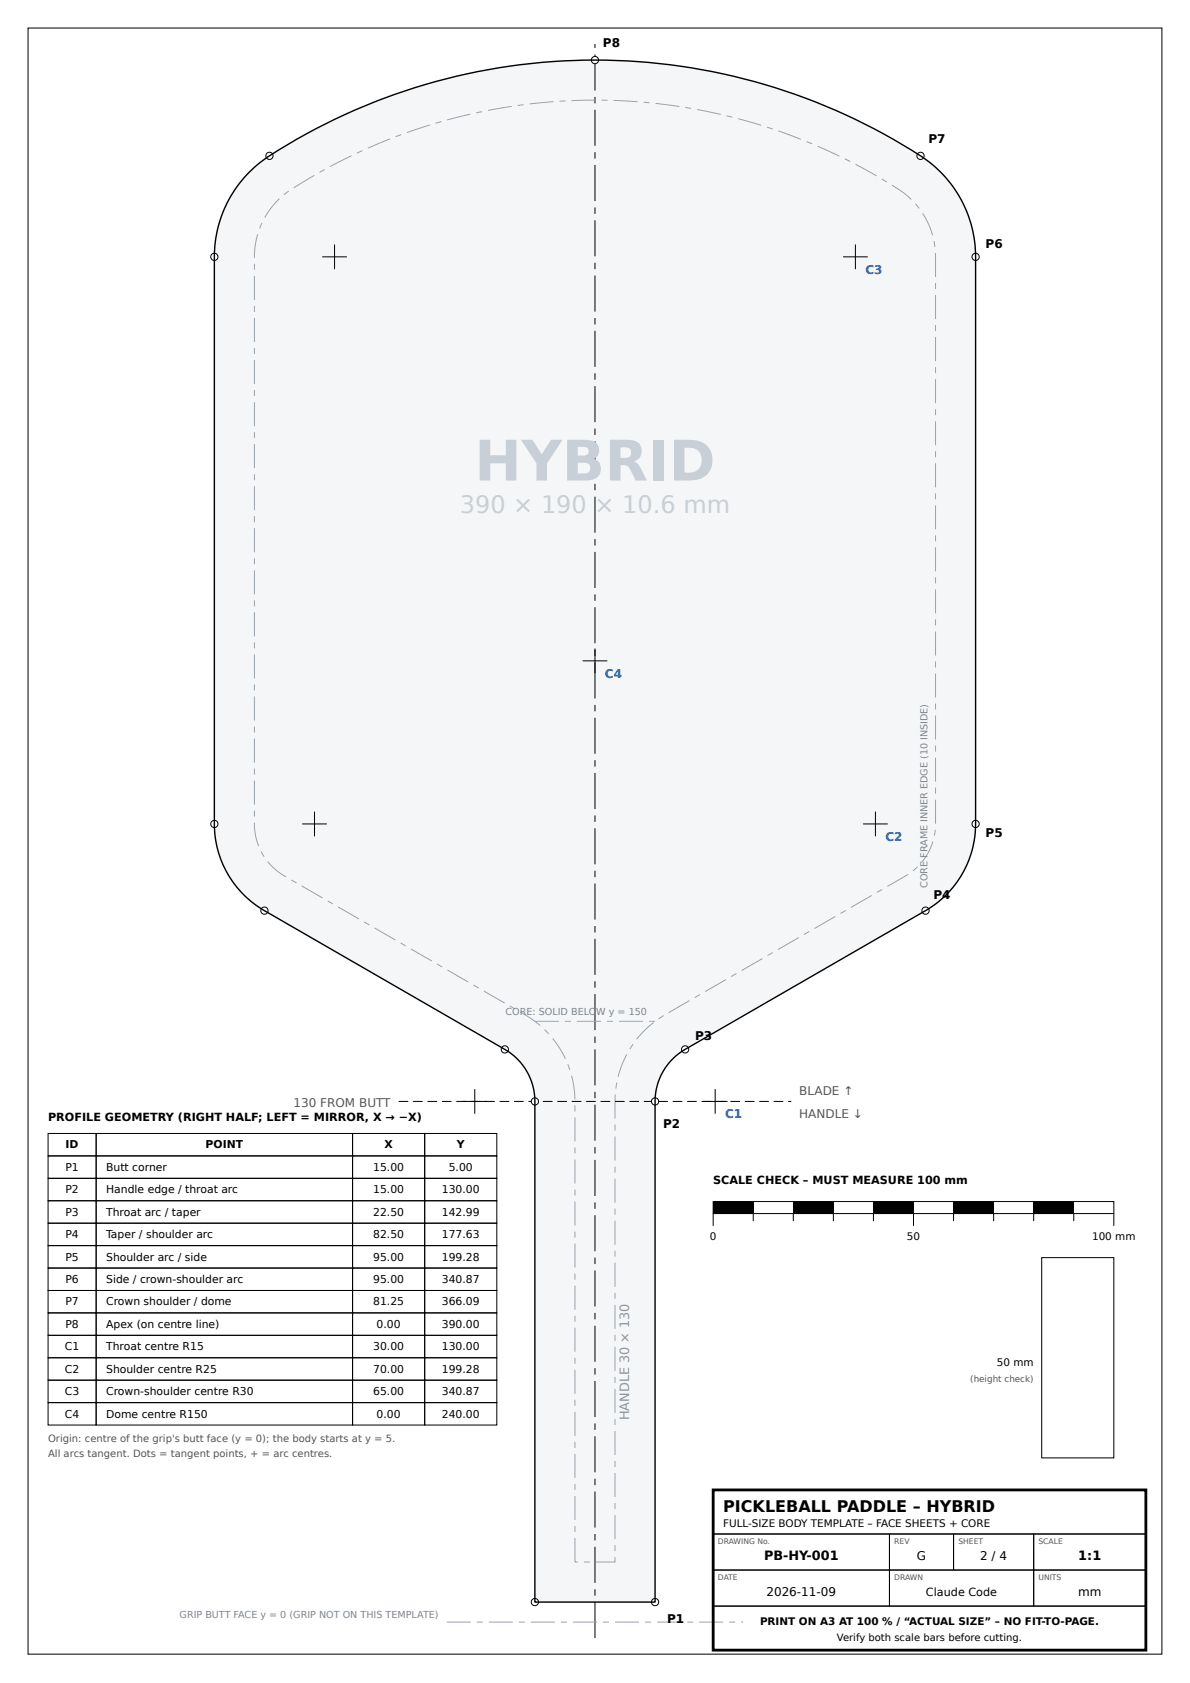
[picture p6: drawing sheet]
<svg xmlns="http://www.w3.org/2000/svg" width="297mm" height="420mm" viewBox="0 0 297 420" stroke-linecap="round" stroke-linejoin="round" font-family="sans-serif">
<path d="M7 7h283v406h-283z" fill="none" stroke="#000" stroke-width=".25"/>
<path d="M62.4 42.8a45.5 45.5 0 0 1 10.3-7.3 149.6 149.6 0 0 1 159.6 5.2 30 30 0 0 1 11.2 23.4v142.2a25 25 0 0 1-12.5 21.1l-60.3 34.8a15 15 0 0 0-7.2 12.8v125h-30v-125.4a15 15 0 0 0-7.5-12.6l-60.5-34.9a25 25 0 0 1-12-21.4v-142.2a30 30 0 0 1 8.9-20.7z" fill="#f4f6f8"/>
<path d="M148.4 400h.2v9h-.2zM148.4 396.8h.2v1.6h-.2zM148.4 386.2h.2v9h-.2zM148.4 383h.2v1.6h-.2zM148.4 372.4h.2v9h-.2zM148.4 369.2h.2v1.6h-.2zM148.4 358.6h.2v9h-.2zM148.4 355.4h.2v1.6h-.2zM148.4 344.8h.2v9h-.2zM148.4 341.6h.2v1.6h-.2zM148.4 331h.2v9h-.2zM148.4 327.8h.2v1.6h-.2zM148.4 317.2h.2v9h-.2zM148.4 314h.2v1.6h-.2zM148.4 303.4h.2v9h-.2zM148.4 300.2h.2v1.6h-.2zM148.4 289.6h.2v9h-.2zM148.4 286.4h.2v1.6h-.2zM148.4 275.8h.2v9h-.2zM148.4 272.6h.2v1.6h-.2zM148.4 262h.2v9h-.2zM148.4 258.8h.2v1.6h-.2zM148.4 248.2h.2v9h-.2zM148.4 245h.2v1.6h-.2zM148.4 234.4h.2v9h-.2zM148.4 231.2h.2v1.6h-.2zM148.4 220.6h.2v9h-.2zM148.4 217.4h.2v1.6h-.2zM148.4 206.8h.2v9h-.2zM148.4 203.6h.2v1.6h-.2zM148.4 193h.2v9h-.2zM148.4 189.8h.2v1.6h-.2zM148.4 179.2h.2v9h-.2zM148.4 176h.2v1.6h-.2zM148.4 165.4h.2v9h-.2zM148.4 162.2h.2v1.6h-.2zM148.4 151.6h.2v9h-.2zM148.4 148.4h.2v1.6h-.2zM148.4 137.8h.2v9h-.2zM148.4 134.6h.2v1.6h-.2zM148.4 124h.2v9h-.2zM148.4 120.8h.2v1.6h-.2zM148.4 110.2h.2v9h-.2zM148.4 107h.2v1.6h-.2zM148.4 96.4h.2v9h-.2zM148.4 93.2h.2v1.6h-.2zM148.4 82.6h.2v9h-.2zM148.4 79.4h.2v1.6h-.2zM148.4 68.8h.2v9h-.2zM148.4 65.6h.2v1.6h-.2zM148.4 55h.2v9h-.2zM148.4 51.8h.2v1.6h-.2zM148.4 41.2h.2v9h-.2zM148.4 38h.2v1.6h-.2zM148.4 27.4h.2v9h-.2zM148.4 24.2h.2v1.6h-.2zM148.4 13.6h.2v9h-.2zM148.4 11h.2v1h-.2z" fill="#000"/>
<g fill="#9aa3ad">
<path d="M111.5 404.9h6v.2h-6zM119 404.9h1.5v.2h-1.5zM122 404.9h6v.2h-6zM129.5 404.9h1.5v.2h-1.5zM132.5 404.9h6v.2h-6zM140 404.9h1.5v.2h-1.5zM143 404.9h6v.2h-6zM150.5 404.9h1.5v.2h-1.5zM153.5 404.9h6v.2h-6zM161 404.9h1.5v.2h-1.5zM164 404.9h6v.2h-6zM171.5 404.9h1.5v.2h-1.5zM174.5 404.9h6v.2h-6zM182 404.9h1.5v.2h-1.5zM185 404.9h.5v.2h-.5z"/>
<path d="M143.4 384h.2v6h-.2zM143.4 381h.2v1.5h-.2zM143.4 373.5h.2v6h-.2zM143.4 370.5h.2v1.5h-.2zM143.4 363h.2v6h-.2zM143.4 360h.2v1.5h-.2zM143.4 352.5h.2v6h-.2zM143.4 349.5h.2v1.5h-.2zM143.4 342h.2v6h-.2zM143.4 339h.2v1.5h-.2zM143.4 331.5h.2v6h-.2zM143.4 328.5h.2v1.5h-.2zM143.4 321h.2v6h-.2zM143.4 318h.2v1.5h-.2zM143.4 310.5h.2v6h-.2zM143.4 307.5h.2v1.5h-.2zM143.4 300h.2v6h-.2zM143.4 297h.2v1.5h-.2zM143.4 289.5h.2v6h-.2zM143.4 286.5h.2v1.5h-.2zM143.4 279h.2v6h-.2zM143.4 276h.2v1.5h-.2zM142.5 268.6l.3-.1 .4 1.8 .4 4.2h-.2l-.3-2.9zM141.6 265.8l.2-.1 .5 1.4-.2 .1zM137.8 259.4l.2-.2 1.3 1.7 1.9 3.4-.2 .1-1.5-2.7zM136 257l1.1 1.1-.2 .1-1.1-1zM129.9 252.6l2.7 1.6 2.3 1.8-.2 .1-2.2-1.7-2.7-1.6zM127.3 251.1l1.3 .7-.1 .2-1.3-.7zM120.8 247.3l5.2 3-.1 .2-5.2-3zM118.2 245.8l1.3 .8-.1 .2-1.3-.8zM111.7 242.1l5.2 3-.1 .2-5.2-3zM109.1 240.6l1.3 .7-.1 .2-1.3-.7zM102.6 236.8l5.2 3-.1 .2-5.2-3zM100 235.3l1.3 .8-.1 .2-1.3-.8zM93.5 231.6l5.2 3-.1 .2-5.2-3zM90.9 230.1l1.3 .7-.1 .2-1.3-.7zM84.5 226.3l5.1 3-.1 .2-5.2-3zM81.9 224.8l1.3 .8-.2 .2-1.3-.8zM75.4 221.1l5.2 3-.2 .2-5.2-3zM72.8 219.6l1.3 .7-.2 .2-1.3-.7zM66.7 215.2l.2-.2 .4 .7 1.4 1.2-.1 .1 .1-.1 1.5 1.3 1.3 .6-.2 .2a15.3 15.3 0 0 1-4.6-3.8zM65.1 212.7l.2-.1 .7 1.2-.2 .2zM63.4 205.4h.2l.1 2.7 .6 2h-.1l.5 1.1-.3 .1a15.2 15.2 0 0 1-1-5.9zM63.4 202.4h.2v1.5h-.2zM63.4 194.9h.2v6h-.2zM63.4 191.9h.2v1.5h-.2zM63.4 184.4h.2v6h-.2zM63.4 181.4h.2v1.5h-.2zM63.4 173.9h.2v6h-.2zM63.4 170.9h.2v1.5h-.2zM63.4 163.4h.2v6h-.2zM63.4 160.4h.2v1.5h-.2zM63.4 152.9h.2v6h-.2zM63.4 149.9h.2v1.5h-.2zM63.4 142.4h.2v6h-.2zM63.4 139.4h.2v1.5h-.2zM63.4 131.9h.2v6h-.2zM63.4 128.9h.2v1.5h-.2zM63.4 121.4h.2v6h-.2zM63.4 118.4h.2v1.5h-.2zM63.4 110.9h.2v6h-.2zM63.4 107.9h.2v1.5h-.2zM63.4 100.4h.2v6h-.2zM63.4 97.4h.2v1.5h-.2zM63.4 89.9h.2v6h-.2zM63.4 86.9h.2v1.5h-.2zM63.4 79.4h.2v6h-.2zM63.4 76.4h.2v1.5h-.2zM63.4 68.9h.2v6h-.2zM63.4 65.9h.2v1.5h-.2zM64.2 58.4l.2 .1-.6 3-.2 2.9h-.2l.2-2.9zM65.3 55.6l.2 .1-.6 1.4-.2-.1zM69.2 49.9l.5-.4 .1 .2-1.9 2.2-1.7 2.5-.2-.1 1.5-2.3zM70.8 48.5l1.2-.9 .1 .2-1.2 .9zM73.3 46.8l5.1-3.1 .1 .2-5.1 3.1zM79.7 42.9l1.3-.7 .1 .2-1.3 .8zM82.3 41.5l5.4-2.7 .1 .2-5.4 2.7zM89 38.1l1.4-.6 .1 .2-1.4 .6zM91.8 36.9l5.5-2.3 .1 .2-5.5 2.3zM98.7 34l1.4-.5 .1 .2-1.4 .6zM101.5 33l5.7-1.9 .1 .2-5.7 1.9zM108.7 30.7l1.4-.5 .1 .3-1.5 .4zM111.5 29.8l5.9-1.4v.2l-5.8 1.5zM118.8 28.1l1.5-.4 .1 .3-1.5 .3zM121.8 27.4l5.9-1v.3l-5.9 1zM129.2 26.2l1.5-.2v.3l-1.5 .2zM132.2 25.8l5.9-.5 .1 .2-6 .6zM139.6 25.2l1.5-.1v.2l-1.4 .1zM142.6 25l6-.1v.2l-6 .1zM150.1 24.9h1.5v.3l-1.5-.1zM153.1 25l6 .3v.2l-6-.3zM160.6 25.4l1.5 .1v.3l-1.5-.1zM163.6 25.7l6 .8-.1 .2-5.9-.8zM171.1 26.7l1.4 .3v.2l-1.5-.3zM174 27.2l5.9 1.2-.1 .3-5.8-1.2zM181.4 28.8l1.4 .3v.3l-1.5-.4zM184.3 29.5l5.7 1.7v.2l-5.8-1.6zM191.5 31.6l1.4 .5-.1 .2-1.4-.4zM194.3 32.6l5.7 2.1-.1 .2-5.7-2.1zM201.3 35.2l1.4 .6-.1 .2-1.3-.5zM204.1 36.4l5.5 2.5-.1 .2-5.5-2.5zM210.9 39.5l1.4 .7-.2 .2-1.3-.6zM213.6 40.9l5.3 2.9-.2 .2-5.2-2.9zM220.1 44.6l1.3 .8-.1 .2-1.3-.8zM222.7 46.1l2.8 1.9 2 1.7-.1 .2-2-1.7-2.8-1.8zM228.4 51l.2-.2 .9 1.2-.2 .1zM230.2 53.3l.2-.1 1.1 1.9 1.4 3.6-.3 .1-.9-2.7zM233 60.2h.2l.3 1.5h-.3zM233.4 63.2h.2v6h-.2zM233.4 70.7h.2v1.5h-.2zM233.4 73.7h.2v6h-.2zM233.4 81.2h.2v1.5h-.2zM233.4 84.2h.2v6h-.2zM233.4 91.7h.2v1.5h-.2zM233.4 94.7h.2v6h-.2zM233.4 102.2h.2v1.5h-.2zM233.4 105.2h.2v6h-.2zM233.4 112.7h.2v1.5h-.2zM233.4 115.7h.2v6h-.2zM233.4 123.2h.2v1.5h-.2zM233.4 126.2h.2v6h-.2zM233.4 133.7h.2v1.5h-.2zM233.4 136.7h.2v6h-.2zM233.4 144.2h.2v1.5h-.2zM233.4 147.2h.2v6h-.2zM233.4 154.7h.2v1.5h-.2zM233.4 157.7h.2v6h-.2zM233.4 165.2h.2v1.5h-.2zM233.4 168.2h.2v6h-.2zM233.4 175.7h.2v1.5h-.2zM233.4 178.7h.2v6h-.2zM233.4 186.2h.2v1.5h-.2zM233.4 189.2h.2v6h-.2zM233.4 196.7h.2v1.5h-.2zM233.4 199.7h.2v6h-.2zM233.3 207.1l.3 .1-.3 1.5-.2-.1 .2-.5zM232.7 210.1h.3a15.2 15.2 0 0 1-2.9 5.3l-.2-.1 .9-1 1.3-2.3zM227.8 217.3l.6-.3 .5-.7 .2 .2-1.2 1zM221.4 221.2l5.2-3 .1 .2-5.2 3zM218.8 222.7l1.3-.7 .1 .2-1.3 .7zM212.3 226.5l5.2-3 .1 .2-5.2 3zM209.7 228l1.3-.8 .1 .2-1.3 .8zM203.2 231.7l5.2-3 .1 .2-5.2 3zM200.6 233.2l1.3-.7 .1 .2-1.3 .7zM194.1 237l5.2-3 .1 .2-5.2 3zM191.5 238.5l1.3-.8 .1 .2-1.3 .8zM185 242.2l5.2-3 .2 .2-5.2 3zM182.4 243.7l1.3-.7 .2 .2-1.3 .7zM175.9 247.5l5.2-3 .2 .2-5.2 3zM173.3 249l1.3-.8 .2 .2-1.3 .8zM166.8 252.7l5.2-3 .2 .2-5.2 3zM164.3 254.3l1.2-.8 .2 .2-1.3 .8zM160.6 257.3l2.5-2.1 .1 .2-2.2 1.9-2 2.3-.2-.2zM157.9 260.6l.2 .2-.8 1.2-.2-.1zM156.3 263.2l.2 .1-1.2 2.8-.9 2.8-.2-.1 .8-2.8zM153.8 270.3h.3l-.3 1.5h-.2zM153.4 273.3h.3l-.1 6h-.2zM153.4 280.8h.2v1.5h-.2zM153.4 283.8h.2v6h-.2zM153.4 291.3h.2v1.5h-.2zM153.4 294.3h.2v6h-.2zM153.4 301.8h.2v1.5h-.2zM153.4 304.8h.2v6h-.2zM153.4 312.3h.2v1.5h-.2zM153.4 315.3h.2v6h-.2zM153.4 322.8h.2v1.5h-.2zM153.4 325.8h.2v6h-.2zM153.4 333.3h.2v1.5h-.2zM153.4 336.3h.2v6h-.2zM153.4 343.8h.2v1.5h-.2zM153.4 346.8h.2v6h-.2zM153.4 354.3h.2v1.5h-.2zM153.4 357.3h.2v6h-.2zM153.4 364.8h.2v1.5h-.2zM153.4 367.8h.2v6h-.2zM153.4 375.3h.2v1.5h-.2zM153.4 378.3h.2v6h-.2zM153.4 385.8h.2v1.5h-.2zM148.7 389.9h4.8v.1l-.1-1.2h.2v1.3h-4.9zM145.7 389.9h1.5v.2h-1.5zM143.5 389.9h.7v.2h-.7z"/>
<path d="M133.5 254.9h6v.2h-6zM141 254.9h1.5v.2h-1.5zM144 254.9h6v.2h-6zM151.5 254.9h1.5v.2h-1.5zM154.5 254.9h6v.2h-6zM162 254.9h1.5v.2h-1.5z"/>
</g>
<path d="M99.5 274.9h2.4v.2h-2.4zM103.1 274.9h2.4v.2h-2.4zM106.7 274.9h2.4v.2h-2.4zM110.3 274.9h2.4v.2h-2.4zM113.9 274.9h2.4v.2h-2.4zM117.5 274.9h2.4v.2h-2.4zM121.1 274.9h2.4v.2h-2.4zM124.7 274.9h2.4v.2h-2.4zM128.3 274.9h2.4v.2h-2.4zM131.9 274.9h2.4v.2h-2.4zM135.5 274.9h2.4v.2h-2.4zM139.1 274.9h2.4v.2h-2.4zM142.7 274.9h2.4v.2h-2.4zM146.3 274.9h2.4v.2h-2.4zM149.9 274.9h2.4v.2h-2.4zM153.5 274.9h2.4v.2h-2.4zM157.1 274.9h2.4v.2h-2.4zM160.7 274.9h2.4v.2h-2.4zM164.3 274.9h2.4v.2h-2.4zM167.9 274.9h2.4v.2h-2.4zM171.5 274.9h2.4v.2h-2.4zM175.1 274.9h2.4v.2h-2.4zM178.7 274.9h2.4v.2h-2.4zM182.3 274.9h2.4v.2h-2.4zM185.9 274.9h2.4v.2h-2.4zM189.5 274.9h2.4v.2h-2.4zM193.1 274.9h2.4v.2h-2.4zM196.7 274.9h.8v.2h-.8z" fill="#000"/>
<circle cx="163.5" cy="400" r=".9" fill="#fff"/>
<circle cx="163.5" cy="400" r=".9" fill="none" stroke="#000" stroke-width=".25"/>
<circle cx="133.5" cy="400" r=".9" fill="#fff"/>
<circle cx="133.5" cy="400" r=".9" fill="none" stroke="#000" stroke-width=".25"/>
<circle cx="163.5" cy="275" r=".9" fill="#fff"/>
<circle cx="163.5" cy="275" r=".9" fill="none" stroke="#000" stroke-width=".25"/>
<circle cx="133.5" cy="275" r=".9" fill="#fff"/>
<circle cx="133.5" cy="275" r=".9" fill="none" stroke="#000" stroke-width=".25"/>
<circle cx="171" cy="262" r=".9" fill="#fff"/>
<circle cx="171" cy="262" r=".9" fill="none" stroke="#000" stroke-width=".25"/>
<circle cx="126" cy="262" r=".9" fill="#fff"/>
<circle cx="126" cy="262" r=".9" fill="none" stroke="#000" stroke-width=".25"/>
<circle cx="231" cy="227.4" r=".9" fill="#fff"/>
<circle cx="231" cy="227.4" r=".9" fill="none" stroke="#000" stroke-width=".25"/>
<circle cx="66" cy="227.4" r=".9" fill="#fff"/>
<circle cx="66" cy="227.4" r=".9" fill="none" stroke="#000" stroke-width=".25"/>
<circle cx="243.5" cy="205.7" r=".9" fill="#fff"/>
<circle cx="243.5" cy="205.7" r=".9" fill="none" stroke="#000" stroke-width=".25"/>
<circle cx="53.5" cy="205.7" r=".9" fill="#fff"/>
<circle cx="53.5" cy="205.7" r=".9" fill="none" stroke="#000" stroke-width=".25"/>
<circle cx="243.5" cy="64.1" r=".9" fill="#fff"/>
<circle cx="243.5" cy="64.1" r=".9" fill="none" stroke="#000" stroke-width=".25"/>
<circle cx="53.5" cy="64.1" r=".9" fill="#fff"/>
<circle cx="53.5" cy="64.1" r=".9" fill="none" stroke="#000" stroke-width=".25"/>
<circle cx="229.7" cy="38.9" r=".9" fill="#fff"/>
<circle cx="229.7" cy="38.9" r=".9" fill="none" stroke="#000" stroke-width=".25"/>
<circle cx="67.2" cy="38.9" r=".9" fill="#fff"/>
<circle cx="67.2" cy="38.9" r=".9" fill="none" stroke="#000" stroke-width=".25"/>
<circle cx="148.5" cy="15" r=".9" fill="#fff"/>
<g fill="none" stroke="#000" stroke-width=".25">
<path d="M80.5 64.1h6M83.5 61.1v6M210.5 64.1h6M213.5 61.1v6M145.5 165h6M148.5 162v6M75.5 205.7h6M78.5 202.7v6M215.5 205.7h6M218.5 202.7v6M115.5 275h6M118.5 272v6"/>
<path d="M175.5 275h6M178.5 272v6M12 283h12v5.6h-12zM12 288.6h12v5.6h-12zM12 294.2h12v5.6h-12zM12 299.8h12v5.6h-12zM24 283h64v5.6h-64zM24 288.6h64v5.6h-64zM24 294.2h64v5.6h-64zM24 299.8h64v5.6h-64zM88 283h18v5.6h-18zM88 288.6h18v5.6h-18z"/>
<path d="M88 294.2h18v5.6h-18zM88 299.8h18v5.6h-18zM106 283h18v5.6h-18zM106 288.6h18v5.6h-18zM106 294.2h18v5.6h-18zM106 299.8h18v5.6h-18zM178 300h100v3h-100zM12 305.4h12v5.6h-12zM12 311h12v5.6h-12zM12 316.6h12v5.6h-12zM24 305.4h64v5.6h-64zM24 311h64v5.6h-64z"/>
<path d="M24 316.6h64v5.6h-64zM88 305.4h18v5.6h-18zM88 311h18v5.6h-18zM88 316.6h18v5.6h-18zM106 305.4h18v5.6h-18zM106 311h18v5.6h-18zM106 316.6h18v5.6h-18zM178 303v3M188 303v1.8M198 303v1.8M208 303v1.8M218 303v1.8"/>
<path d="M228 303v3M238 303v1.8M248 303v1.8M258 303v1.8M260 314h18v50h-18zM268 303v1.8M278 303v3M12 322.2h12v5.6h-12zM12 327.8h12v5.6h-12zM12 333.4h12v5.6h-12zM12 339h12v5.6h-12zM24 322.2h64v5.6h-64z"/>
<path d="M24 327.8h64v5.6h-64zM24 333.4h64v5.6h-64zM24 339h64v5.6h-64zM88 322.2h18v5.6h-18zM88 327.8h18v5.6h-18zM88 333.4h18v5.6h-18zM88 339h18v5.6h-18zM106 322.2h18v5.6h-18zM106 327.8h18v5.6h-18zM106 333.4h18v5.6h-18zM106 339h18v5.6h-18zM12 344.6h12v5.6h-12z"/>
<path d="M12 350.2h12v5.6h-12zM24 344.6h64v5.6h-64zM24 350.2h64v5.6h-64zM88 344.6h18v5.6h-18zM88 350.2h18v5.6h-18zM106 344.6h18v5.6h-18zM106 350.2h18v5.6h-18zM178 372h108v11h-108zM178 383h44v9h-44zM178 392h44v9h-44zM222 383h16v9h-16zM222 392h36v9h-36z"/>
<path d="M238 383h20v9h-20zM258 383h28v9h-28zM258 392h28v9h-28zM178 401h108v11h-108z"/>
<circle cx="148.5" cy="15" r=".9"/>
</g>
<path d="M62.4 42.8a45.5 45.5 0 0 1 10.3-7.3 149.6 149.6 0 0 1 159.6 5.2 30 30 0 0 1 11.2 23.4v142.2a25 25 0 0 1-12.5 21.1l-60.3 34.8a15 15 0 0 0-7.2 12.8v125h-30v-125.4a15 15 0 0 0-7.5-12.6l-60.5-34.9a25 25 0 0 1-12-21.4v-142.2a30 30 0 0 1 8.9-20.7z" fill="none" stroke="#000" stroke-width=".35"/>
<path d="M178 300h10v3h-10zM198 300h10v3h-10zM218 300h10v3h-10zM238 300h10v3h-10zM258 300h10v3h-10z" fill="#000"/>
<path d="M178 372h108v40h-108z" fill="none" stroke="#000" stroke-width=".7" stroke-linecap="butt"/>
<text font-size="14" fill="#c9cfd6" x="118.4" y="120">HYBRID</text>
<g font-size="6" fill="#c9cfd6">
<text x="114.8" y="128">390 × 190</text>
<text x="148.4" y="128">× 10.6 mm</text>
</g>
<text font-size="4" x="180.5" y="377.4">PICKLEBALL PADDLE – HYBRID</text>
<text font-size="3.2" fill="#8a939c" x="157" y="354.6" transform="rotate(-90 157 354.6)">HANDLE 30 × 130</text>
<g font-size="3.2">
<text x="190.7" y="389.6">PB-HY-001</text>
<text x="269.1" y="389.6">1:1</text>
</g>
<g font-size="3">
<text x="150.5" y="11.7">P8</text>
<text x="231.7" y="35.6">P7</text>
<text x="246" y="61.8">P6</text>
<text x="246" y="208.9">P5</text>
<text x="233" y="224.6">P4</text>
<text x="173.5" y="259.7">P3</text>
<text x="165.5" y="281.7">P2</text>
<text x="228.8" y="389.5">G</text>
<text x="244.6" y="389.5">2 / 4</text>
<text x="191.3" y="398.5">2026-11-09</text>
<text x="269.1" y="398.5">mm</text>
<text x="166.5" y="405.2">P1</text>
</g>
<g font-size="3" fill="#1f5fa8">
<text x="216" y="68.3">C3</text>
<text x="151" y="169.2">C4</text>
<text x="221" y="209.9">C2</text>
<text x="181" y="279.2">C1</text>
</g>
<g font-size="3" fill="#555">
<text x="199.5" y="273.4">BLADE ↑</text>
<text x="73.3" y="276.4">130 FROM BUTT</text>
<text x="199.5" y="279.2">HANDLE ↓</text>
</g>
<g font-size="2.8">
<text x="12" y="280">PROFILE GEOMETRY (RIGHT HALF; LEFT = MIRROR, X → −X)</text>
<text x="178" y="295.5">SCALE CHECK – MUST MEASURE 100 mm</text>
<text x="231.1" y="398.5">Claude Code</text>
</g>
<g font-size="2.7">
<text x="16.4" y="286.7">ID</text>
<text x="51.3" y="286.7">POINT</text>
<text x="96" y="286.7">X</text>
<text x="114" y="286.7">Y</text>
<text x="16.3" y="292.3">P1</text>
<text x="26.5" y="292.3">Butt corner</text>
<text x="93.1" y="292.3">15.00</text>
<text x="112" y="292.3">5.00</text>
<text x="16.3" y="297.9">P2</text>
<text x="26.5" y="297.9">Handle edge / throat arc</text>
<text x="93.1" y="297.9">15.00</text>
<text x="110.3" y="297.9">130.00</text>
<text x="16.3" y="303.5">P3</text>
<text x="26.5" y="303.5">Throat arc / taper</text>
<text x="93.1" y="303.5">22.50</text>
<text x="110.3" y="303.5">142.99</text>
<text x="16.3" y="309.1">P4</text>
<text x="26.5" y="309.1">Taper / shoulder arc</text>
<text x="93.1" y="309.1">82.50</text>
<text x="110.3" y="309.1">177.63</text>
<text x="16.3" y="314.7">P5</text>
<text x="26.5" y="314.7">Shoulder arc / side</text>
<text x="93.1" y="314.7">95.00</text>
<text x="110.3" y="314.7">199.28</text>
<text x="16.3" y="320.3">P6</text>
<text x="26.5" y="320.3">Side / crown-shoulder arc</text>
<text x="93.1" y="320.3">95.00</text>
<text x="110.3" y="320.3">340.87</text>
<text x="16.3" y="325.9">P7</text>
<text x="26.5" y="325.9">Crown shoulder / dome</text>
<text x="93.1" y="325.9">81.25</text>
<text x="110.3" y="325.9">366.09</text>
<text x="16.3" y="331.5">P8</text>
<text x="26.5" y="331.5">Apex (on centre line)</text>
<text x="94" y="331.5">0.00</text>
<text x="110.3" y="331.5">390.00</text>
<text x="16.2" y="337.1">C1</text>
<text x="26.5" y="337.1">Throat centre R15</text>
<text x="93.1" y="337.1">30.00</text>
<text x="110.3" y="337.1">130.00</text>
<text x="16.2" y="342.7">C2</text>
<text x="26.5" y="342.7">Shoulder centre R25</text>
<text x="93.1" y="342.7">70.00</text>
<text x="110.3" y="342.7">199.28</text>
<text x="16.2" y="348.3">C3</text>
<text x="16.2" y="353.9">C4</text>
<text x="26.5" y="348.3">Crown-shoulder centre R30</text>
<text x="26.5" y="353.9">Dome centre R150</text>
<text x="93.1" y="348.3">65.00</text>
<text x="94" y="353.9">0.00</text>
<text x="110.3" y="348.3">340.87</text>
<text x="110.3" y="353.9">240.00</text>
</g>
<g font-size="2.6">
<text x="177.2" y="309.6">0</text>
<text x="226.3" y="309.6">50</text>
<text x="272.6" y="309.6">100 mm</text>
<text x="248.8" y="341">50 mm</text>
<text x="180.5" y="381.3">FULL-SIZE BODY TEMPLATE – FACE SHEETS + CORE</text>
<text x="189.7" y="405.8">PRINT ON A3 AT 100 % / “ACTUAL SIZE” – NO FIT-TO-PAGE.</text>
</g>
<g font-size="2.5" fill="#555">
<text x="12" y="360">Origin: centre of the grip's butt face (y = 0); the body starts at y = 5.</text>
<text x="12" y="363.8">All arcs tangent. Dots = tangent points, + = arc centres.</text>
</g>
<text font-size="2.5" x="208.9" y="409.6">Verify both scale bars before cutting.</text>
<g font-size="2.4" fill="#7c8590">
<text x="231.5" y="221.7" transform="rotate(-90 231.5 221.7)">CORE FRAME INNER EDGE (10 INSIDE)</text>
<text x="126.2" y="253.4">CORE: SOLID BELO</text>
<text x="148.8" y="253.4">W y = 150</text>
<text x="44.8" y="404">GRIP BUTT FACE y = 0 (GRIP NOT ON THIS TEMPLATE)</text>
</g>
<text font-size="2.2" fill="#555" x="242.2" y="345">(height check)</text>
<g font-size="1.9" fill="#555">
<text x="179.2" y="385.6">DRAWING No.</text>
<text x="223.2" y="385.6">REV</text>
<text x="239.2" y="385.6">SHEET</text>
<text x="259.2" y="385.6">SCALE</text>
<text x="179.2" y="394.6">DATE</text>
<text x="223.2" y="394.6">DRAWN</text>
<text x="259.2" y="394.6">UNITS</text>
</g>
</svg>
